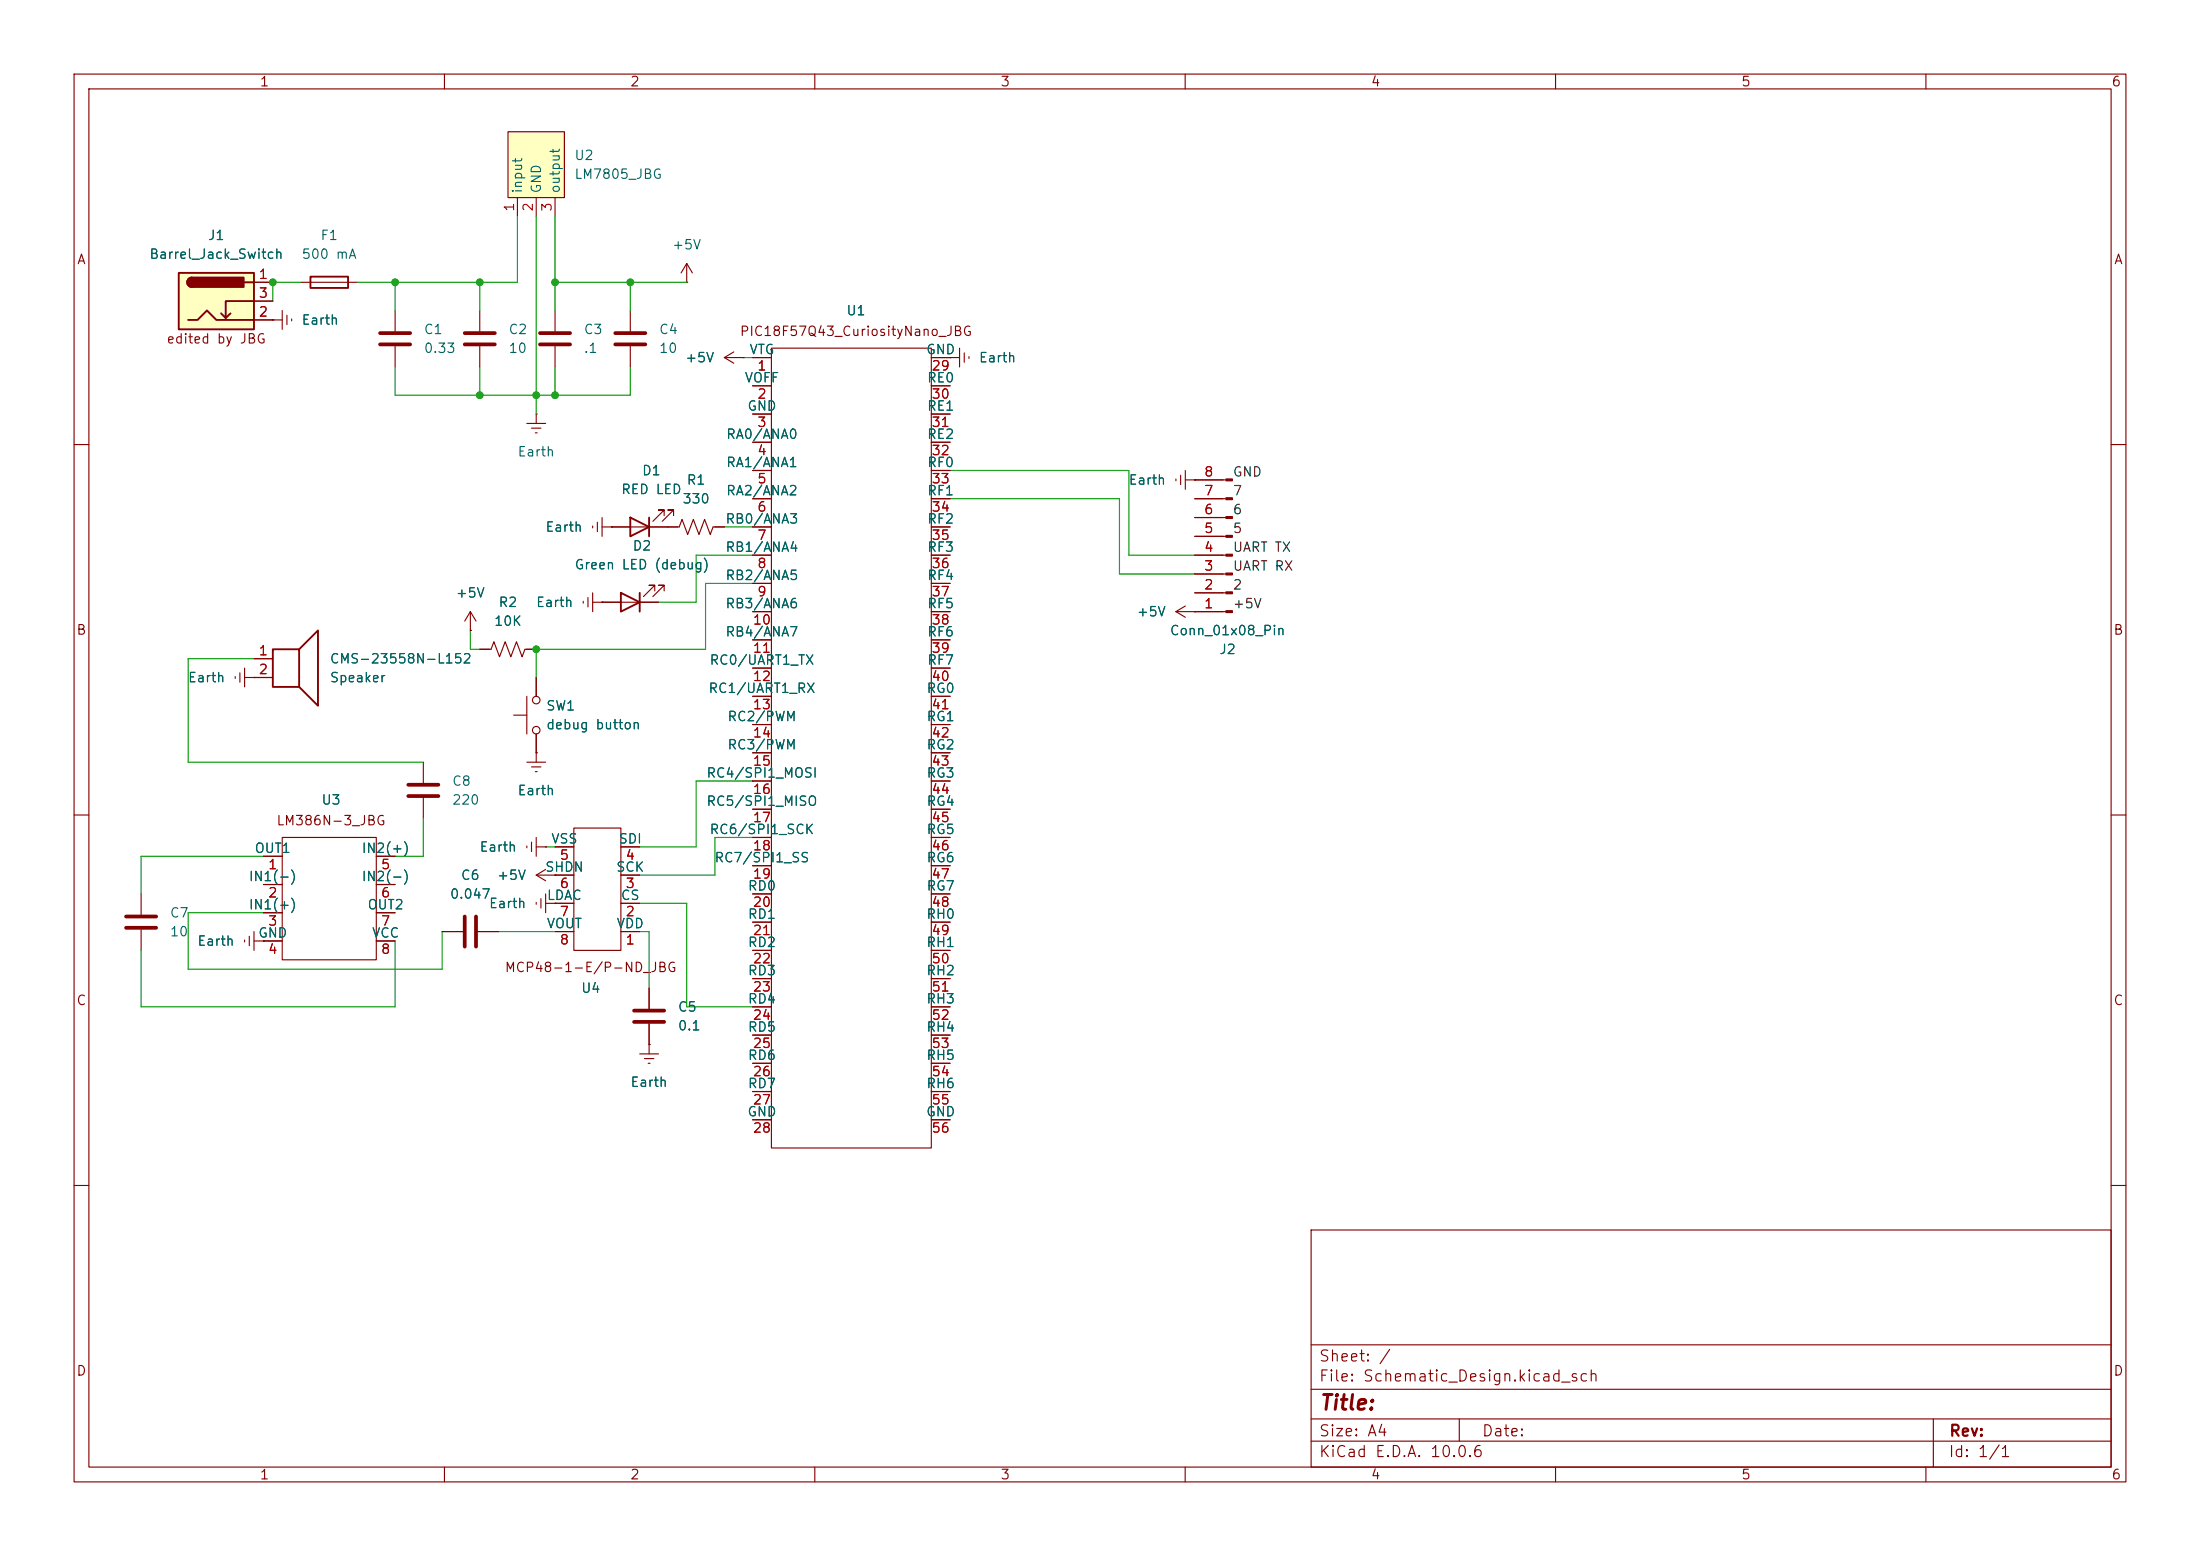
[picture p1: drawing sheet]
<svg xmlns="http://www.w3.org/2000/svg" width="297mm" height="210mm" viewBox="0 0 297 210" stroke-linecap="round" stroke-linejoin="round" font-family="sans-serif">
<g fill="none" stroke="#840000" stroke-width=".15">
<path d="M10 10h277v190h-277zM12 12h273v186h-273zM60 10v2M110 10v2M160 10v2M210 10v2M260 10v2M92.7 38.1h.1M92.7 35.6l-.8 1.2M92.7 35.6l.8 1.2M92.7 35.6v2.5M10 60h2"/>
<path d="M285 60h2M63.5 85.1h.1M63.5 82.6l-.8 1.2M63.5 82.6l.8 1.2M63.5 82.6v2.5M69.3 96.5h1.8M71.1 94v5.1M72.4 91.4v2.6M72.4 99.1v2.5M10 110h2M285 110h2M10 160h2"/>
<path d="M177 166h108v32h-108zM285 160h2M60 198v2M110 198v2M160 198v2M177 194.5h108M177 191.5h108M177 187.5h108M177 181.5h108M197 191.5v3M210 198v2M260 198v2"/>
<path d="M261 191.5v6.5"/>
<circle cx="72.4" cy="98.6" r=".51"/>
<circle cx="72.4" cy="94.5" r=".51"/>
</g>
<path d="M68.6 17.8h7.6v8.9h-7.6z" fill="#ffffc2"/>
<path d="M68.6 17.8h7.6v8.9h-7.6zM69.8 26.7v2.5M72.4 26.7v2.5M74.9 26.7v2.5M74.9 41.9v2.8M74.9 46.7v2.8M85.1 41.9v2.8M85.1 46.7v2.8" fill="none" stroke="#840000" stroke-width=".15"/>
<path d="M72.9 45h4.1M72.9 46.5h4.1M83.1 45h4M83.1 46.5h4" fill="none" stroke="#840000" stroke-width=".51"/>
<path d="M24.1 36.8h10.2v7.7h-10.2z" fill="#ffffc2"/>
<g fill="none" stroke="#840000" stroke-width=".25">
<path d="M24.1 36.8h10.2v7.7h-10.2zM25.9 37.5a.64 .64 0 0 0-.6 .6 .64 .64 0 0 0 .6 .6M33 38.1h1.3M41.9 37.3h5.1v1.6h-5.1zM25.4 43.2h1.3l1.2-1.3 1.3 1.3h5.1M31.1 42.3l-.6 .6M34.3 40.6h-3.8v2.3l-.7-.6M85.1 69.9l2.5 1.2-2.5 1.3zM87.6 69.9v2.5M36.8 87.6h3.6v5.1h-3.6zM40.4 87.6l2.5-2.5v10.2l-2.5-2.6M83.8 80l2.6 1.3-2.6 1.3z"/>
<path d="M86.4 80v2.6"/>
</g>
<g fill="#840000" stroke="#840000" stroke-width=".25">
<path d="M25.5 37.7l.4-.2v1.2a.63 .63 0 0 1-.6-.4 .63 .63 0 0 1 .2-.6z"/>
<path d="M25.9 37.5h7v1.2h-7z"/>
</g>
<g fill="none" stroke="#840000" stroke-width=".15">
<path d="M34.3 38.1h2.5M40.6 38.1h7.7M34.3 43.2h3.8M34.3 40.6h2.5M36.8 43.2h.1M38.1 41.9v2.6M38.7 42.5v1.3M39.4 43.1v.2M53.3 41.9v2.8M53.3 46.7v2.8M64.8 41.9v2.8M64.8 46.7v2.8"/>
<path d="M71.1 57.2h2.6M71.8 57.8h1.2M72.3 58.4h.2M72.4 55.9h.1M72.4 55.9v1.3M97.8 48.3h2.5M97.8 48.3l1.3 .7M99.1 47.5l-1.3 .8M100.3 48.3h.1M101.6 48.3h2.5M101.6 52.1h2.5M101.6 55.9h2.5"/>
<path d="M101.6 59.7h2.5M104.1 47h21.6v107.9h-21.6zM125.7 48.3h3.8M125.7 52.1h2.6M125.7 55.9h2.6M125.7 59.7h2.6M128.3 48.3h.1M129.5 47v2.5M130.2 47.6v1.3M130.8 48.1v.3M80 71v.2M80.6 70.5v1.3"/>
<path d="M81.3 71.1h10.4l.4-1 .7 2 .8-2 .8 2 .7-2 .8 2 .4-1h1.5M81.3 69.9v2.5M82.5 71.1h.1M88.4 79.8v-.8h-.8h.8l-1.5 1.5M89.7 79.8v-.8h-.8h.8l-1.6 1.5M89.7 69.6v-.8h-.8h.8l-1.6 1.6M90.9 69.6v-.8h-.7h.7l-1.5 1.6M101.6 63.5h2.5M101.6 67.3h2.5M101.6 71.1h2.5M101.6 74.9h2.5M101.6 78.7h2.5"/>
<path d="M125.7 63.5h2.6M125.7 67.3h2.6M125.7 71.1h2.6M125.7 74.9h2.6M125.7 78.7h2.6M158.7 64.6v.3M159.4 64.1v1.3M160 64.8h5.5M160 63.5v2.5M161.3 64.8h.1M161.3 67.3h4.2M161.3 74.9h4.2"/>
<path d="M161.3 77.5h4.2M161.3 72.4h4.2M161.3 69.9h4.2M31.7 91.3v.3M32.4 90.8v1.3M33 90.2v2.5M33 91.4h3.8M34.3 91.4h.1M34.3 88.9h2.5M63.5 85.1h.1M64.8 87.6h1.5l.4-1 .7 2 .8-2 .8 2 .7-2 .8 2 .4-1h1.5M72.4 91.4v2.6"/>
<path d="M72.4 99.1v3.8M78.7 81.2v.2M79.4 80.6v1.3M80 81.3h8.9M80 80v2.6M81.3 81.3h.1M101.6 82.6h2.5M101.6 86.4h2.5M101.6 90.2h2.5M101.6 94h2.5M101.6 97.8h2.5M125.7 82.6h2.6"/>
<path d="M125.7 86.4h2.6M125.7 90.2h2.6M125.7 94h2.6M125.7 97.8h2.6M158.7 82.6h6.8M158.7 82.6l1.3 .7M160 81.8l-1.3 .8M161.3 82.6h.1M161.3 80h4.2M35.6 115.6h2.5M35.6 119.4h2.5M38.1 113h12.7v16.5h-12.7z"/>
<path d="M50.8 115.6h2.5M50.8 119.4h2.5M57.1 102.9v2.8M57.1 107.7v2.8M71.1 102.9h2.6M71.1 114.2v.2M71.8 103.5h1.2M71.8 113.7v1.2M72.3 104.1h.2M72.4 101.6h.1M72.4 113v2.6M72.4 118.1h5.1"/>
<path d="M72.4 114.3h1.3M72.4 118.1l1.3 .8M73.7 114.3h.1M73.7 117.3l-1.3 .8M74.9 118.1h.1M74.9 114.3h2.6M77.5 111.8h6.3v16.5h-6.3zM83.8 118.1h2.6M83.8 114.3h2.6M101.6 101.6h2.5M101.6 105.4h2.5M101.6 109.2h2.5"/>
<path d="M101.6 113h2.5M101.6 116.8h2.5M125.7 101.6h2.6M125.7 105.4h2.6M125.7 109.2h2.6M125.7 113h2.6M125.7 116.8h2.6M19 120.7v2.7M19 125.5v2.8M33 126.9v.2M33.7 126.4v1.2M34.3 127h3.8"/>
<path d="M34.3 125.7v2.6M35.6 127h.1M35.6 123.2h2.5M50.8 123.2h2.5M50.8 127h2.5M59.7 125.7h2.8M64.5 125.7h2.8M72.4 121.8v.2M73 121.3v1.3M73.7 121.9h3.8M73.7 120.7v2.5M74.9 121.9h.1"/>
<path d="M74.9 125.7h2.6M83.8 125.7h2.6M83.8 121.9h2.6M87.6 133.4v2.7M87.6 138.2v4M101.6 120.7h2.5M101.6 124.5h2.5M101.6 128.3h2.5M101.6 132.1h2.5M101.6 135.9h2.5M101.6 139.7h2.5M125.7 120.7h2.6"/>
<path d="M125.7 124.5h2.6M125.7 128.3h2.6M125.7 132.1h2.6M125.7 135.9h2.6M125.7 139.7h2.6M86.4 142.2h2.5M87 142.9h1.3M87.5 143.5h.3M87.6 141h.1M101.6 143.5h2.5M101.6 147.3h2.5M101.6 151.1h2.5"/>
<path d="M125.7 143.5h2.6M125.7 147.3h2.6M125.7 151.1h2.6"/>
</g>
<path d="M51.3 45h4.1M51.3 46.5h4.1M62.7 45h4.1M62.7 46.5h4.1M55.1 105.9h4.1M55.1 107.4h4.1M17 123.7h4.1M17 125.2h4.1M62.7 123.7v4.1M64.3 123.7v4.1M85.6 136.4h4.1M85.6 137.9h4.1" fill="none" stroke="#840000" stroke-width=".51"/>
<g fill="#840000" stroke="#840000" stroke-width=".15">
<path d="M165.5 82.4h.9v.3h-.9z"/>
<path d="M165.5 79.9h.9v.2h-.9z"/>
<path d="M165.5 77.3h.9v.3h-.9z"/>
<path d="M165.5 74.8h.9v.3h-.9z"/>
<path d="M165.5 72.3h.9v.2h-.9z"/>
<path d="M165.5 69.7h.9v.3h-.9z"/>
<path d="M165.5 67.2h.9v.2h-.9z"/>
<path d="M165.5 64.6h.9v.3h-.9z"/>
</g>
<g fill="none" stroke="#009600" stroke-width=".15">
<path d="M40.6 38.1h-3.8v2.5M53.3 38.1v3.8M64.8 38.1v3.8M69.8 29.2v8.9h-21.5M72.4 29.2v26.7M74.9 38.1h17.8M74.9 29.2v12.7M85.1 38.1v3.8M53.3 49.5v3.8h31.8v-3.8M64.8 49.5v3.8M74.9 49.5v3.8M100.3 48.3h1.3"/>
<path d="M97.8 71.1h3.8M101.6 74.9h-7.6v6.4h-5.1M101.6 78.7h-6.4v8.9h-22.8v3.8M128.3 63.5h24.1v11.4h8.9M128.3 67.3h22.8v10.2h10.2M34.3 88.9h-8.9v14h31.7M63.5 85.1v2.5h1.3M35.6 115.6h-16.6v5.1M57.1 110.5v5.1h-3.8M73.7 114.3h1.2M101.6 105.4h-7.6v8.9h-7.6M101.6 113h-5.1v5.1h-10.1"/>
<path d="M35.6 123.2h-10.2v7.6h34.3v-5.1M53.3 127v8.9h-34.3v-7.6M67.3 125.7h7.6M86.4 121.9h6.3v14h8.9M86.4 125.7h1.2v7.7"/>
</g>
<g fill="#009600" stroke="#009600" stroke-width=".14">
<circle cx="64.8" cy="38.1" r=".46"/>
<circle cx="36.8" cy="38.1" r=".46"/>
<circle cx="53.3" cy="38.1" r=".46"/>
<circle cx="64.8" cy="53.3" r=".46"/>
<circle cx="74.9" cy="38.1" r=".46"/>
<circle cx="85.1" cy="38.1" r=".46"/>
<circle cx="72.4" cy="87.6" r=".46"/>
<circle cx="74.9" cy="53.3" r=".46"/>
<circle cx="72.4" cy="53.3" r=".46"/>
</g>
<text font-size="2" fill="#840000" x="178" y="190.8">Title:</text>
<g font-size="1.5" fill="#840000">
<text x="178" y="184.1">Sheet: /</text>
<text x="178" y="186.8">File: Schematic_Design.kicad_sch</text>
<text x="178" y="197">KiCad E.D.A. 10.0.6</text>
<text x="178" y="194.2">Size: A4</text>
<text x="200" y="194.2">Date:</text>
<text x="263" y="197">Id: 1/1</text>
<text x="263" y="194.2">Rev:</text>
</g>
<g font-size="1.3" fill="#840000">
<text x="35" y="12">1</text>
<text x="85" y="12">2</text>
<text x="135" y="12">3</text>
<text x="185" y="12">4</text>
<text x="235" y="12">5</text>
<text x="285" y="12">6</text>
<text x="10.3" y="36">A</text>
<text x="285.3" y="36">A</text>
<text x="22.4" y="46.7">edited by JBG</text>
<text x="99.8" y="45.7">PIC18F57Q43_CuriosityNano_JBG</text>
<text x="10.2" y="86">B</text>
<text x="285.2" y="86">B</text>
<text x="37.2" y="111.7">LM386N-3_JBG</text>
<text x="68" y="131.5">MCP48-1-E/P-ND_JBG</text>
<text x="10.2" y="136">C</text>
<text x="285.2" y="136">C</text>
<text x="10.2" y="186">D</text>
<text x="285.2" y="186">D</text>
<text x="35" y="200">1</text>
<text x="85" y="200">2</text>
<text x="135" y="200">3</text>
<text x="185" y="200">4</text>
<text x="235" y="200">5</text>
<text x="285" y="200">6</text>
</g>
<g font-size="1.3" fill="#006464">
<text x="77.5" y="21.9">U2</text>
<text x="70.8" y="26.2" transform="rotate(-90 70.8 26.2)">input</text>
<text x="73.4" y="26.2" transform="rotate(-90 73.4 26.2)">GND</text>
<text x="75.9" y="26.2" transform="rotate(-90 75.9 26.2)">output</text>
<text x="77.5" y="24.5">LM7805_JBG</text>
<text x="20.1" y="35.3">Barrel_Jack_Switch</text>
<text x="28" y="32.7">J1</text>
<text x="40.6" y="35.3">500 mA</text>
<text x="43.2" y="32.7">F1</text>
<text x="90.6" y="34">+5V</text>
<text x="40.6" y="44.1">Earth</text>
<text x="57.1" y="45.4">C1</text>
<text x="57.1" y="48">0.33</text>
<text x="68.6" y="45.4">C2</text>
<text x="68.6" y="48">10</text>
<text x="78.7" y="45.4">C3</text>
<text x="78.7" y="48">.1</text>
<text x="88.9" y="45.4">C4</text>
<text x="88.9" y="48">10</text>
<text x="114.2" y="42.9">U1</text>
<text x="92.4" y="49.2">+5V</text>
<text x="100.4" y="51.9">VOFF</text>
<text x="101.1" y="48.1">VTG</text>
<text x="124.9" y="48.1">GND</text>
<text x="125.1" y="51.9">RE0</text>
<text x="132.1" y="49.2">Earth</text>
<text x="97.9" y="59.6">RA0/ANA0</text>
<text x="100.8" y="55.7">GND</text>
<text x="125.1" y="55.7">RE1</text>
<text x="125.1" y="59.6">RE2</text>
<text x="69.8" y="61.9">Earth</text>
<text x="86.6" y="64.5">D1</text>
<text x="92.6" y="65.7">R1</text>
<text x="97.9" y="63.4">RA1/ANA1</text>
<text x="125.1" y="63.4">RF0</text>
<text x="152.3" y="65.7">Earth</text>
<text x="83.8" y="67">RED LED</text>
<text x="92" y="68.3">330</text>
<text x="97.8" y="71">RB0/ANA3</text>
<text x="97.9" y="67.2">RA2/ANA2</text>
<text x="125.1" y="67.2">RF1</text>
<text x="125.1" y="71">RF2</text>
<text x="73.5" y="72.1">Earth</text>
<text x="77.5" y="77.2">Green LED (debug)</text>
<text x="85.3" y="74.6">D2</text>
<text x="97.8" y="74.8">RB1/ANA4</text>
<text x="125.1" y="74.8">RF3</text>
<text x="61.4" y="81">+5V</text>
<text x="67.2" y="82.2">R2</text>
<text x="72.3" y="82.2">Earth</text>
<text x="97.8" y="78.6">RB2/ANA5</text>
<text x="97.8" y="82.4">RB3/ANA6</text>
<text x="125.1" y="78.6">RF4</text>
<text x="125.1" y="82.4">RF5</text>
<text x="153.4" y="83.5">+5V</text>
<text x="44.4" y="89.9">CMS-23558N-L152</text>
<text x="66.6" y="84.8">10K</text>
<text x="97.8" y="86.2">RB4/ANA7</text>
<text x="125.1" y="86.2">RF6</text>
<text x="157.8" y="86.1">Conn_01x08_Pin</text>
<text x="164.5" y="88.6">J2</text>
<text x="25.3" y="92.4">Earth</text>
<text x="44.4" y="92.4">Speaker</text>
<text x="95.5" y="93.8">RC1/UART1_RX</text>
<text x="95.7" y="90">RC0/UART1_TX</text>
<text x="125" y="93.8">RG0</text>
<text x="125.1" y="90">RF7</text>
<text x="73.6" y="96.2">SW1</text>
<text x="73.6" y="98.8">debug button</text>
<text x="98.1" y="97.7">RC2/PWM</text>
<text x="98.1" y="101.5">RC3/PWM</text>
<text x="125" y="97.7">RG1</text>
<text x="125" y="101.5">RG2</text>
<text x="60.9" y="106.4">C8</text>
<text x="69.8" y="107.6">Earth</text>
<text x="95.3" y="105.3">RC4/SPI1_MOSI</text>
<text x="125" y="105.3">RG3</text>
<text x="43.3" y="108.9">U3</text>
<text x="60.9" y="108.9">220</text>
<text x="95.3" y="109.1">RC5/SPI1_MISO</text>
<text x="95.7" y="112.9">RC6/SPI1_SCK</text>
<text x="125" y="109.1">RG4</text>
<text x="125" y="112.9">RG5</text>
<text x="33.5" y="119.2">IN1(-)</text>
<text x="34.3" y="115.4">OUT1</text>
<text x="48.7" y="115.4">IN2(+)</text>
<text x="48.7" y="119.2">IN2(-)</text>
<text x="62.1" y="119.1">C6</text>
<text x="64.7" y="115.3">Earth</text>
<text x="67" y="119.1">+5V</text>
<text x="73.5" y="118">SHDN</text>
<text x="74.3" y="114.2">VSS</text>
<text x="83.1" y="118">SCK</text>
<text x="83.4" y="114.2">SDI</text>
<text x="96.4" y="116.7">RC7/SPI1_SS</text>
<text x="125" y="116.7">RG6</text>
<text x="22.8" y="124.2">C7</text>
<text x="33.5" y="123.1">IN1(+)</text>
<text x="49.5" y="123.1">OUT2</text>
<text x="60.7" y="121.6">0.047</text>
<text x="65.9" y="122.9">Earth</text>
<text x="73.7" y="125.6">VOUT</text>
<text x="73.7" y="121.8">LDAC</text>
<text x="83.1" y="125.6">VDD</text>
<text x="83.7" y="121.8">CS</text>
<text x="100.9" y="120.5">RD0</text>
<text x="100.9" y="124.3">RD1</text>
<text x="125" y="124.3">RH0</text>
<text x="125" y="120.5">RG7</text>
<text x="22.8" y="126.7">10</text>
<text x="26.6" y="128">Earth</text>
<text x="34.8" y="126.9">GND</text>
<text x="50.1" y="126.9">VCC</text>
<text x="100.9" y="128.1">RD2</text>
<text x="100.9" y="131.9">RD3</text>
<text x="125" y="128.1">RH1</text>
<text x="125" y="131.9">RH2</text>
<text x="78.4" y="134.3">U4</text>
<text x="91.4" y="136.9">C5</text>
<text x="100.9" y="135.8">RD4</text>
<text x="125" y="135.8">RH3</text>
<text x="91.4" y="139.4">0.1</text>
<text x="100.9" y="139.6">RD5</text>
<text x="100.9" y="143.4">RD6</text>
<text x="125" y="139.6">RH4</text>
<text x="125" y="143.4">RH5</text>
<text x="85" y="147">Earth</text>
<text x="100.9" y="147.2">RD7</text>
<text x="125" y="147.2">RH6</text>
<text x="100.8" y="151">GND</text>
<text x="124.9" y="151">GND</text>
</g>
<g font-size="1.3" fill="#a90000">
<text x="69.7" y="28.7" transform="rotate(-90 69.7 28.7)">1</text>
<text x="72.3" y="28.7" transform="rotate(-90 72.3 28.7)">2</text>
<text x="74.8" y="28.7" transform="rotate(-90 74.8 28.7)">3</text>
<text x="34.8" y="38">1</text>
<text x="34.8" y="40.5">3</text>
<text x="34.8" y="43">2</text>
<text x="102.1" y="50.3">1</text>
<text x="125.7" y="50.3">29</text>
<text x="102.1" y="54.1">2</text>
<text x="102.1" y="57.9">3</text>
<text x="125.7" y="54.1">30</text>
<text x="125.7" y="57.9">31</text>
<text x="102.1" y="61.8">4</text>
<text x="102.1" y="65.6">5</text>
<text x="125.7" y="61.8">32</text>
<text x="125.7" y="65.6">33</text>
<text x="162.5" y="64.6">8</text>
<text x="102.1" y="69.4">6</text>
<text x="125.7" y="69.4">34</text>
<text x="162.5" y="69.7">6</text>
<text x="162.5" y="67.2">7</text>
<text x="102.1" y="73.2">7</text>
<text x="102.1" y="77">8</text>
<text x="125.7" y="73.2">35</text>
<text x="125.7" y="77">36</text>
<text x="162.5" y="77.3">3</text>
<text x="162.5" y="74.8">4</text>
<text x="162.5" y="72.3">5</text>
<text x="102.1" y="80.8">9</text>
<text x="125.7" y="80.8">37</text>
<text x="162.5" y="82.4">1</text>
<text x="162.5" y="79.9">2</text>
<text x="34.8" y="88.8">1</text>
<text x="101.5" y="84.6">10</text>
<text x="101.5" y="88.4">11</text>
<text x="125.7" y="84.6">38</text>
<text x="125.7" y="88.4">39</text>
<text x="34.8" y="91.3">2</text>
<text x="101.5" y="92.2">12</text>
<text x="125.7" y="92.2">40</text>
<text x="101.5" y="96">13</text>
<text x="101.5" y="99.9">14</text>
<text x="125.7" y="96">41</text>
<text x="125.7" y="99.9">42</text>
<text x="101.5" y="103.7">15</text>
<text x="101.5" y="107.5">16</text>
<text x="125.7" y="103.7">43</text>
<text x="125.7" y="107.5">44</text>
<text x="101.5" y="111.3">17</text>
<text x="125.7" y="111.3">45</text>
<text x="36.1" y="117.6">1</text>
<text x="51.3" y="117.6">5</text>
<text x="75.5" y="116.4">5</text>
<text x="84.4" y="116.4">4</text>
<text x="101.5" y="115.1">18</text>
<text x="101.5" y="118.9">19</text>
<text x="125.7" y="115.1">46</text>
<text x="125.7" y="118.9">47</text>
<text x="36.1" y="121.4">2</text>
<text x="36.1" y="125.3">3</text>
<text x="51.3" y="121.4">6</text>
<text x="51.3" y="125.3">7</text>
<text x="75.5" y="120.2">6</text>
<text x="75.5" y="124">7</text>
<text x="84.4" y="124">2</text>
<text x="84.4" y="120.2">3</text>
<text x="101.5" y="122.7">20</text>
<text x="125.7" y="122.7">48</text>
<text x="36.1" y="129.1">4</text>
<text x="51.3" y="129.1">8</text>
<text x="75.5" y="127.8">8</text>
<text x="84.4" y="127.8">1</text>
<text x="101.5" y="126.5">21</text>
<text x="101.5" y="130.3">22</text>
<text x="125.7" y="126.5">49</text>
<text x="125.7" y="130.3">50</text>
<text x="101.5" y="134.1">23</text>
<text x="101.5" y="138">24</text>
<text x="125.7" y="134.1">51</text>
<text x="125.7" y="138">52</text>
<text x="101.5" y="141.8">25</text>
<text x="125.7" y="141.8">53</text>
<text x="101.5" y="145.6">26</text>
<text x="101.5" y="149.4">27</text>
<text x="125.7" y="145.6">54</text>
<text x="125.7" y="149.4">55</text>
<text x="101.5" y="153.2">28</text>
<text x="125.7" y="153.2">56</text>
</g>
<g font-size="1.3" fill="#0f0f0f">
<text x="166.3" y="64.6">GND</text>
<text x="166.3" y="69.7">6</text>
<text x="166.3" y="67.2">7</text>
<text x="166.3" y="74.8">UART TX</text>
<text x="166.3" y="72.3">5</text>
<text x="166.3" y="77.3">UART RX</text>
<text x="166.3" y="79.9">2</text>
<text x="166.3" y="82.4">+5V</text>
</g>
</svg>
